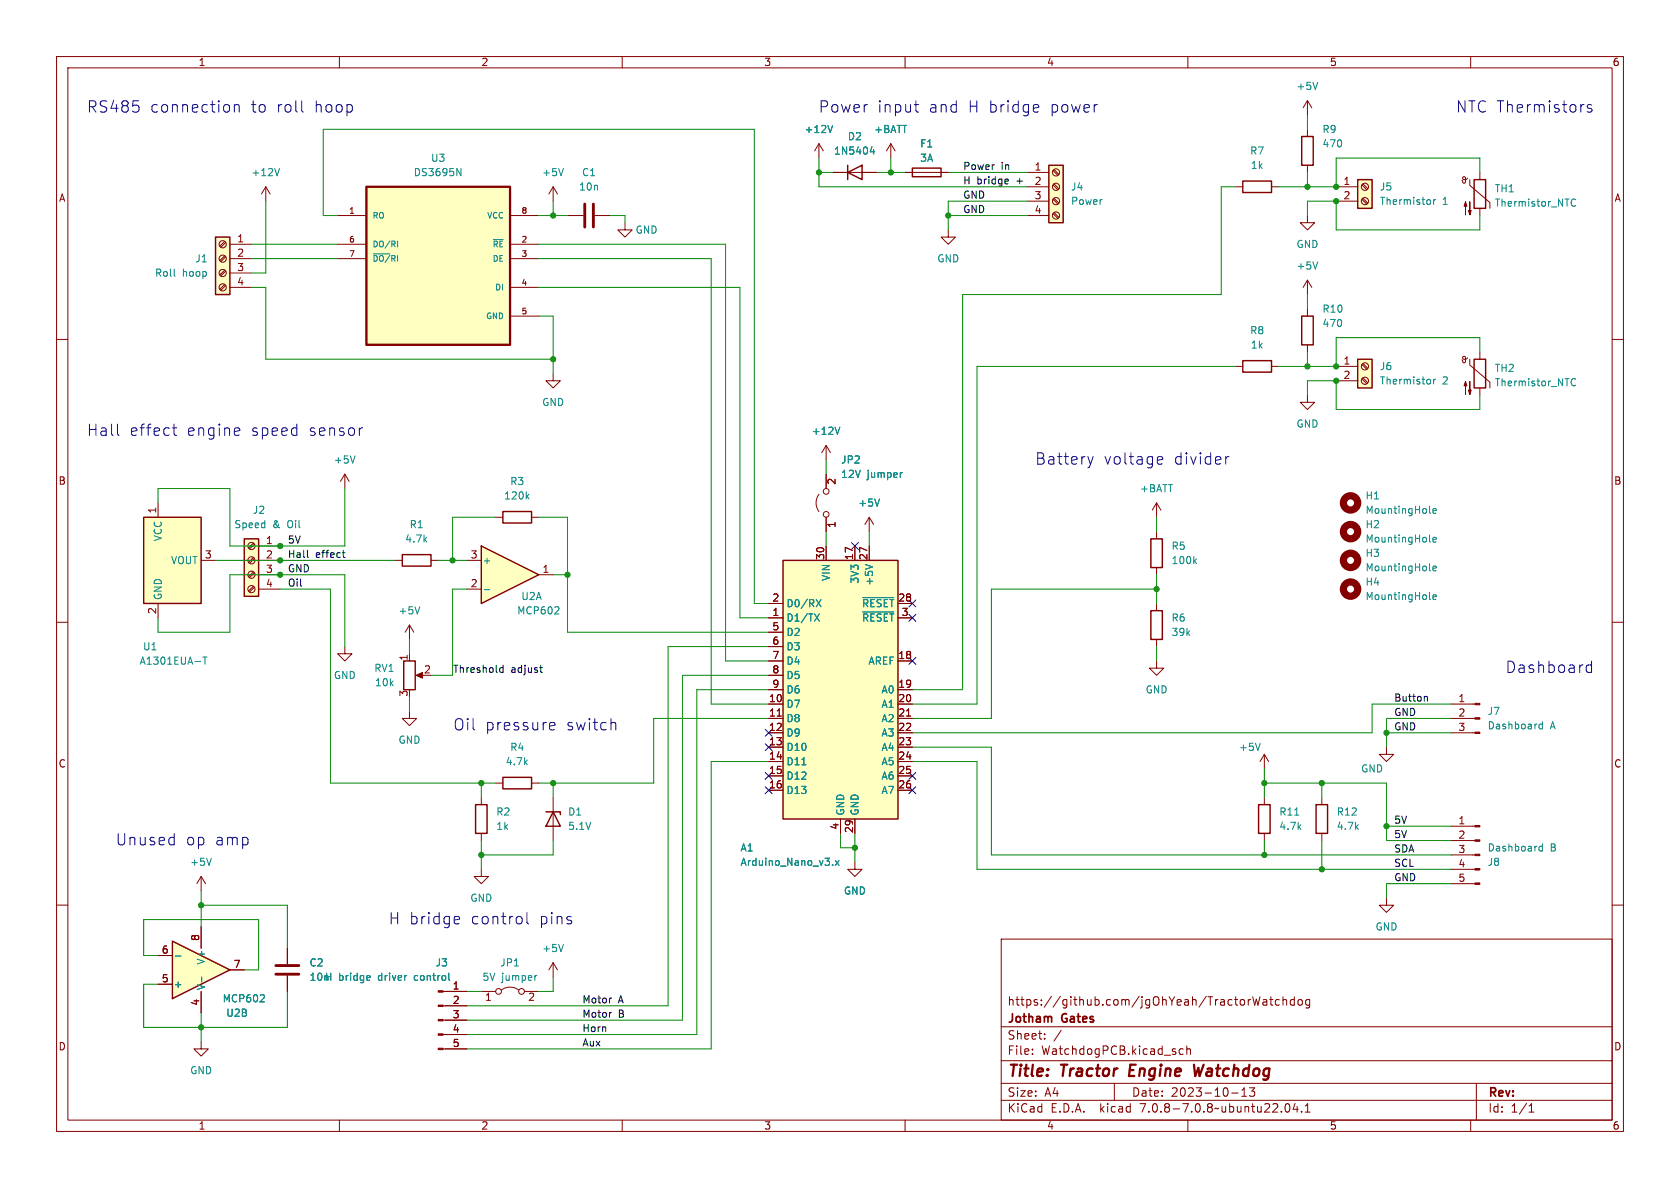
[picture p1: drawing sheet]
<svg xmlns="http://www.w3.org/2000/svg" width="297mm" height="210mm" viewBox="0 0 297 210" stroke-linecap="round" stroke-linejoin="round" font-family="sans-serif">
<g fill="none" stroke="#840000" stroke-width=".18">
<path d="M10 10h277v190h-277zM12 12h273v186h-273zM60 10v2M110 10v2M160 10v2M210 10v2M231.1 17.8v2.5M231.1 17.8l-.7 1.3M231.1 17.8l.8 1.3M260 10v2M47 33l-.8 1.3M47 33v2.6"/>
<path d="M47 33l.8 1.3M59.7 38.1h5.1M90.2 38.1h5M97.8 33v2.6M97.8 33l-.8 1.3M97.8 33l.8 1.3M100.3 38.1h2.8M105.2 38.1h2.7M110.5 39.4v1.2h1.3l-1.3 1.3-1.3-1.3h1.3M181.6 33h3.8M181.6 35.6h3.8M181.6 30.5h3.8"/>
<path d="M181.6 38.1h3.8M186.2 37.8l.8 .8M186.2 35.2l.8 .9M186.2 32.7l.8 .8M186.2 30.1l.8 .9M186.3 37.6l.9 .8M186.3 35.1l.9 .8M186.3 32.5l.9 .9M186.3 30l.9 .8M218.4 33h1.3M224.8 33h1.3M231.1 38.1v1.3h1.3l-1.3 1.2-1.2-1.2h1.2"/>
<path d="M231.1 22.9v1.2M231.1 29.2v1.3M236.2 33h3.8M236.2 35.6h3.8M240.8 35.2l.8 .9M240.8 32.7l.8 .8M240.9 35.1l.9 .8M240.9 32.5l.9 .9M259.5 31.5l-.3 .2-.3 .1-.3-.2v-.2l.3-.2 .2 .2v.8l-.2 .2-.2-.1-.3-.4M259.8 31.8v1l3.6 3v1M261.6 30.5v1.3M261.6 36.8v1.3"/>
<path d="M10 60h2M39.7 50.3l-.8 .8M39.7 47.8l-.8 .8M39.7 45.2l-.8 .9M39.7 42.7l-.8 .8M39.9 50.5l-.9 .8M39.9 47.9l-.9 .9M39.9 45.4l-.9 .8M39.9 42.8l-.9 .9M40.6 43.2h3.8M40.6 45.7h3.8M40.6 48.3h3.8"/>
<path d="M40.6 50.8h3.8M59.7 43.2h5.1M59.7 45.7h5.1M90.2 43.2h5M90.2 45.7h5M90.2 50.8h5M90.2 55.9h5M231.1 49.5v2.6M231.1 54.6v1.3M231.1 49.5l-.7 1.3M231.1 49.5l.8 1.3M285 60h2"/>
<path d="M97.8 66v1.3h1.3l-1.3 1.3-1.3-1.3h1.3M146 78.7v2.6M146 78.7l-.7 1.3M146 78.7l.8 1.3M218.4 64.8h1.3M224.8 64.8h1.3M231.1 61v1.2M236.2 64.8h3.8M236.2 67.3h3.8M240.8 67l.8 .8M240.8 64.4l.8 .9M240.9 66.8l.9 .8"/>
<path d="M240.9 64.3l.9 .8M259.5 63.2l-.3 .3h-.3l-.3-.1v-.3l.3-.1 .2 .2v.7l-.2 .2h-.2l-.3-.5M259.8 63.5v1l3.6 3.1v1M261.6 62.2v1.3M261.6 68.6v1.3M27.9 88.9v2.5M35.6 99.1h2.5M44.8 98.6l-.9 .8M44.8 96l-.9 .9M45 98.7l-.9 .9M45 96.2l-.9 .8M45.7 96.5h3.8"/>
<path d="M45.7 99.1h3.8M61 83.8l-.8 1.3M61 83.8v2.6M61 83.8l.7 1.3M69.8 99.1h1.3M76.2 99.1h1.3M87.6 91.4h1.3M94 91.4h1.2M144.8 87.4a2.54 2.54 0 0 0 0 3M146 83.8v2.6M146 91.4v2.6M146 96.5v2.6"/>
<path d="M151.1 96.5v2.6M153.7 91.4v2.6M153.7 96.5v2.6M153.7 91.4l-.8 1.3M153.7 91.4l.7 1.3M10 110h2M27.9 106.7v2.5M44.8 103.6l-.9 .9M44.8 101.1l-.9 .8M45 103.8l-.9 .8M45 101.3l-.9 .8M45.7 101.6h3.8"/>
<path d="M45.7 104.1h3.8M61 114.3v1.3h1.2l-1.2 1.2-1.3-1.2h1.3M72.4 110.5v2.5M72.4 115.6v1.2M72.4 110.5l-.8 1.3M72.4 110.5l.8 1.3M73.9 119.4h1M135.9 109.2h2.5M135.9 116.8h2.5M135.9 106.7h2.5M135.9 111.8h2.5M135.9 114.3h2.5"/>
<path d="M135.9 119.4h2.5M158.7 109.2h2.6M158.7 116.8h2.6M158.7 106.7h2.6M285 110h2M72.4 125.7v1.3h1.3l-1.3 1.3-1.3-1.3h1.3M87.6 138.4h1.3M94 138.4h1.2M135.9 124.5h2.5M135.9 127h2.5M135.9 129.5h2.5M135.9 132.1h2.5"/>
<path d="M135.9 134.6h2.5M135.9 137.2h2.5M135.9 139.7h2.5M135.9 121.9h2.5M137.4 126.6h.7M158.7 124.5h2.6M158.7 127h2.6M158.7 129.5h2.6M158.7 132.1h2.6M158.7 134.6h2.6M158.7 137.2h2.6M158.7 139.7h2.6"/>
<path d="M158.7 121.9h2.6M160.3 126.6h.7M245.1 132.1v1.3h1.3l-1.3 1.2-1.3-1.2h1.3M256.5 124.5h4.3M256.5 127h4.3M256.5 129.5h4.3M10 160h2M85.1 153.7v1.2h1.3l-1.3 1.3-1.3-1.3h1.3M85.1 141v1.2M85.1 147.3v1.3M97.8 141v7.6M148.6 144.8v2.5"/>
<path d="M151.1 152.4v1.3h1.3l-1.3 1.2-1.2-1.2h1.2M151.1 144.8v2.5M233.7 141v1.2M233.7 147.3v1.3M245.1 158.8v1.2h1.3l-1.3 1.3-1.3-1.3h1.3M256.5 156.2h4.3M256.5 153.7h4.3M256.5 151.1h4.3M256.5 148.6h4.3M256.5 146.1h4.3M285 160h2M35.6 163.8v3.8"/>
<path d="M35.6 175.3v3.8M50.8 167.6v2.8M50.8 172.5v2.8M78.3 177.8h4.2M78.3 175.3h4.2M85.1 175.3h2.5M88.6 175a2.54 2.54 0 0 1 3.1 0M92.7 175.3h2.5M97.8 170.2l-.8 1.3M97.8 170.2v2.5M97.8 170.2l.8 1.3M177 166h108v32h-108z"/>
<path d="M221.5 176.2l.3 1.5 .3-1.1 .3 1.1 .3-1.5M223.3 176.8h.6l.1 .9M224 177.1h-.5a.29 .29 0 0 0-.3 .3 .29 .29 0 0 0 .3 .3l.5-.1M224.5 176.7h.5M224.7 176.2v1.3l.3 .2M226.2 176.8l-.5-.1-.2 .3v.4l.1 .2h.6M226.8 176.8l.2-.1 .4 .1 .1 .9M226.8 176.2v1.5M228.8 176.8l-.4-.1-.3 .3v.4l.1 .2h.6M228.8 176.2v1.5M229.5 176.8l.2-.1 .5 .1v.6l-.1 .2-.4 .1-.2-.1zM231.5 176.8l-.4-.1-.3 .3v.4l.2 .2h.5"/>
<path d="M231.5 176.7v1.2l-.3 .3-.3-.1M60 198v2M78.3 185.4h4.2M78.3 182.9h4.2M78.3 180.3h4.2M110 198v2M160 198v2M177 194.5h108M177 191.5h108M177 187.5h108M177 181.5h108M182.5 186.3v.1"/>
<path d="M182.5 185.5v.1M184.7 183.6v.1M184.7 182.8v.1M187.6 182.1l-1.3 2M197 191.5v3M209.2 185.5l-.5-.1-.2 .3v.4l.1 .2h.6M209.8 185.5l.2-.1 .4 .1 .1 .9M209.8 184.9v1.5M210 198v2M217.7 193.2h1.2M219.5 193.8h.9M219.5 192.7l.5-.4v1.5"/>
<path d="M221.8 192.3l-.5 .6 .4 .1v.7l-.2 .1h-.4l-.2-.1M227.3 195.2l.2-.1a.81 .81 0 0 1 .6 .6 .81 .81 0 0 1-.3 .8l-.1 .1a.81 .81 0 0 1-.4-1.4zM229 195l-.4 1.1h.9M229.3 195.6v1M230.1 196.5v.1M230.7 196.6h.9M230.7 195.5l.5-.4v1.5M260 198v2M261 191.5v6.5M270.3 196.6h.9M270.3 195.5l.4-.4v1.5"/>
<circle cx="186.7" cy="33" r=".63"/>
<circle cx="186.7" cy="38.1" r=".63"/>
<circle cx="186.7" cy="30.5" r=".63"/>
<circle cx="186.7" cy="35.6" r=".63"/>
<circle cx="241.3" cy="33" r=".63"/>
<circle cx="241.3" cy="35.6" r=".63"/>
<circle cx="39.4" cy="45.7" r=".63"/>
<circle cx="39.4" cy="43.2" r=".63"/>
<circle cx="39.4" cy="48.3" r=".63"/>
<circle cx="39.4" cy="50.8" r=".63"/>
<circle cx="241.3" cy="67.3" r=".63"/>
<circle cx="241.3" cy="64.8" r=".63"/>
<circle cx="44.4" cy="96.5" r=".63"/>
<circle cx="44.4" cy="99.1" r=".63"/>
<circle cx="146.1" cy="86.9" r=".51"/>
<circle cx="146.1" cy="90.9" r=".51"/>
<circle cx="44.4" cy="104.1" r=".63"/>
<circle cx="44.4" cy="101.6" r=".63"/>
<circle cx="88.1" cy="175.3" r=".51"/>
<circle cx="92.2" cy="175.3" r=".51"/>
</g>
<path d="M199.8 188.2l-.2 2h.9M211.1 188.2l.2 2 .6-1.4 .2 1.4 .7-2" fill="none" stroke="#840000" stroke-width=".4"/>
<g fill="#ffffc2" stroke="#ffffc2" stroke-width=".18">
<path d="M138.4 99.1h20.3v45.7h-20.3z"/>
<path d="M240 31.8h2.6v5h-2.6z"/>
<path d="M185.4 29.2h2.6v10.2h-2.6z"/>
<path d="M38.1 41.9h2.5v10.2h-2.5z"/>
<path d="M64.8 33h25.4v28h-25.4z"/>
<path d="M240 63.5h2.6v5.1h-2.6z"/>
<path d="M43.2 95.3h2.5v10.1h-2.5z"/>
<path d="M25.4 91.4h10.2v15.3h-10.2z"/>
</g>
<g fill="none" stroke="#840000" stroke-width=".25">
<path d="M185.4 29.2h2.6v10.2h-2.6zM219.7 32h5.1v2h-5.1zM230.1 24.1h2.1v5.1h-2.1zM240 31.8h2.6v5h-2.6zM260.6 31.8h2v5h-2zM38.1 41.9h2.5v10.2h-2.5zM230.1 55.9h2.1v5.1h-2.1zM219.7 63.8h5.1v2h-5.1zM240 63.5h2.6v5.1h-2.6zM260.6 63.5h2v5.1h-2zM25.4 91.4h10.2v15.3h-10.2zM43.2 95.3h2.5v10.1h-2.5z"/>
<path d="M71.1 98h5.1v2.1h-5.1zM88.9 90.4h5.1v2.1h-5.1zM138.4 99.1h20.3v45.7h-20.3zM71.4 116.8h2v5.1h-2zM88.9 137.4h5.1v2h-5.1zM84.1 142.2h2v5.1h-2zM96.5 143.5h2.6v.5M97.8 143.5l1.3 2.6h-2.6zM232.7 142.2h2v5.1h-2z"/>
</g>
<g fill="none" stroke="#008484" stroke-width=".18">
<path d="M233 14.5l-.5 1.3M49.4 29.8l-.4 1.3M80.8 29.8l.7 1.3v-1.3M99.6 29.8l-.4 1.3M253.4 35.3v.8M253.8 35.3l-.4 .2M277.8 35.9l.2 .5 .3 .1 .2-.2M278.5 35.3l-.2-.1h-.3l-.2 .5M30.8 48.7l.2 .1M66 44.9h2.9M70.3 42.6v1M87.2 42.3h1.8"/>
<path d="M233 46.3l-.5 1.3M148.5 75.5l-.5 1.3M253.4 67v.9M253.8 67l-.4 .3M277.8 67.7l.2 .4 .3 .1 .2-.1M278.5 67.1l-.2-.2-.3 .1-.2 .5M62.8 80.6l-.4 1.3M93.2 87.7l.3 .5M93.5 87.4l-.5 .4M153 99.8l1.2 .4M155.5 88.2l-.4 1.3M159.5 83.6h-.2"/>
<path d="M252.7 90.6l.2 .1M252.7 95.6l.2 .2M253.3 90.3l.6-.1v-.2l-.4-.1-.2 .2 .1 .6h.5M253.3 95.4l.6-.1v-.3h-.4l-.2 .2 .1 .6h.5M35.9 116.1h.7M36.2 116.1v1.3M74.2 107.3l-.4 1.2M144 108.5l.8 1.3M144.3 106l.8 1.3M144.8 108.5l-.8 1.3M145.1 106l-.8 1.3M152.5 105.6h5.5"/>
<path d="M152.5 108.2h5.5M252.7 105.8l.2 .2M252.7 100.7l.2 .2M253.3 105.6l.6-.2v-.2l-.4-.1-.2 .2 .1 .6h.5M253.3 100.5l.6-.1v-.3h-.4l-.2 .1 .1 .6h.5M141.8 135.2h.7M272.7 127.6v1.2M272.7 128.1l-.4-.1-.2 .2 .1 .6h.5M147.2 152.9v.1M147.7 152.1l.6 .9M148.3 152.1l-.6 .9M272.7 149.2v1.2"/>
<path d="M272.7 149.7l-.4-.1-.2 .2 .1 .6h.5M35.7 172.7v.9M65.3 172.5l.1 .3-.6 .1M65.4 173.2l-.1 .1M79.3 172v1.1l.2 .2M94.9 172.5h-.2M99.6 166.9l-.4 1.3"/>
</g>
<path d="M103.4 36.1v4M104.9 36.1v4M48.8 172.2h4M48.8 170.7h4" fill="none" stroke="#840000" stroke-width=".51"/>
<g fill="#840000" stroke="#840000" stroke-width=".18">
<path d="M77.5 185.3h.8v.2h-.8z"/>
<path d="M77.5 182.8h.8v.2h-.8z"/>
<path d="M77.5 180.2h.8v.3h-.8z"/>
<path d="M77.5 177.7h.8v.2h-.8z"/>
<path d="M77.5 175.1h.8v.3h-.8z"/>
<path d="M259.1 67.4l.2 .8h-.5l.3-.8v2.3z"/>
<path d="M259.8 67.4v2.3l-.2-.7h.5l-.3 .7z"/>
<path d="M259.1 35.7l.2 .7h-.5l.3-.7v2.3z"/>
<path d="M259.8 35.7v2.3l-.2-.8h.5l-.3 .8z"/>
<path d="M260.8 129.4h.8v.3h-.8z"/>
<path d="M260.8 126.9h.8v.2h-.8z"/>
<path d="M260.8 124.3h.8v.3h-.8z"/>
<path d="M260.8 156.1h.8v.2h-.8z"/>
<path d="M260.8 153.5h.8v.3h-.8z"/>
<path d="M260.8 151h.8v.3h-.8z"/>
<path d="M260.8 148.5h.8v.2h-.8z"/>
<path d="M260.8 145.9h.8v.3h-.8z"/>
<path d="M73.5 119.4l1.2-.5v1z"/>
</g>
<g fill="none" stroke="#840000" stroke-width="1.3">
<circle cx="238.8" cy="99.1" r="1.27"/>
<circle cx="238.8" cy="94" r="1.27"/>
<circle cx="238.8" cy="88.9" r="1.27"/>
<circle cx="238.8" cy="104.1" r="1.27"/>
</g>
<path d="M64.8 33h25.4v28h-25.4z" fill="none" stroke="#840000" stroke-width=".41"/>
<path d="M85.1 96.5l10.1 5.1-10.1 5.1z" fill="#ffffc2"/>
<path d="M85.1 96.5l10.1 5.1-10.1 5.1z" fill="none" stroke="#840000" stroke-width=".25"/>
<path d="M82.5 99.1h2.6M82.5 104.1h2.6M95.2 101.6h2.6M35.6 154.9l-.8 1.3M35.6 154.9v2.6M35.6 154.9l.7 1.3M35.6 184.2v1.2h1.2l-1.2 1.3-1.3-1.3h1.3" fill="none" stroke="#840000" stroke-width=".18"/>
<path d="M85.6 104.2h1M98.7 107.3l.1 .2v.3l-.8 .7h.8M37.4 151.7l-.4 1.3" fill="none" stroke="#008484" stroke-width=".18"/>
<path d="M30.5 166.4l10.1 5.1-10.1 5z" fill="#ffffc2"/>
<path d="M149.9 30.5l2.5-1.3v2.6zM149.9 29.2v2.6M161.3 29.7h5.1v1.5h-5.1zM203.5 95.3h2v5h-2zM203.5 108h2v5h-2zM222.5 142.2h2v5.1h-2zM30.5 166.4l10.1 5.1-10.1 5z" fill="none" stroke="#840000" stroke-width=".25"/>
<g fill="none" stroke="#840000" stroke-width=".18">
<path d="M144.8 25.4l-.8 1.3M144.8 25.4v2.5M144.8 25.4l.7 1.3M147.3 30.5h7.6M157.5 25.4l-.8 1.3M157.5 25.4v2.5M157.5 25.4l.7 1.3M160 30.5h7.6M167.6 40.6v1.3h1.3l-1.3 1.3-1.2-1.3h1.2M231.1 69.9v1.2h1.3l-1.3 1.3-1.2-1.3h1.2M146 83.8v2.6M146 91.4v2.6"/>
<path d="M146 96.5v2.6M151.1 96.5v2.6M153.7 96.5v2.6M204.5 88.9l-.8 1.3M204.5 88.9v2.5M204.5 94v1.3M204.5 88.9l.7 1.3M135.9 109.2h2.5M135.9 116.8h2.5M135.9 106.7h2.5M135.9 111.8h2.5M135.9 114.3h2.5"/>
<path d="M135.9 119.4h2.5M158.7 109.2h2.6M158.7 116.8h2.6M158.7 106.7h2.6M204.5 116.8v1.3h1.2l-1.2 1.3-1.3-1.3h1.3M204.5 100.3v1.3M204.5 106.7v1.3M204.5 113v1.3M135.9 124.5h2.5M135.9 127h2.5M135.9 129.5h2.5M135.9 132.1h2.5"/>
<path d="M135.9 134.6h2.5M135.9 137.2h2.5M135.9 139.7h2.5M135.9 121.9h2.5M137.4 126.6h.7M158.7 124.5h2.6M158.7 127h2.6M158.7 129.5h2.6M158.7 132.1h2.6M158.7 134.6h2.6M158.7 137.2h2.6M158.7 139.7h2.6"/>
<path d="M158.7 121.9h2.6M160.3 126.6h.7M223.5 133.4v2.5M223.5 133.4l-.7 1.2M223.5 133.4l.8 1.2M148.6 144.8v2.5M151.1 144.8v2.5M223.5 141v1.2M223.5 147.3v1.3M27.9 174h2.6M27.9 168.9h2.6M35.6 163.8v3.8"/>
<path d="M35.6 175.3v3.8M40.6 171.5h2.6M50.8 167.6v2.8M50.8 172.5v2.8M78.7 175.3h3.8M78.7 177.8h3.8M78.7 180.3h3.8M78.7 182.9h3.8M78.7 185.4h3.8"/>
</g>
<g fill="none" stroke="#008484" stroke-width=".18">
<path d="M147.2 22.2l-.4 1.2M154.2 25.9l-.3 .9h.7M154.5 26.4v.8M148.5 75.5l-.5 1.3M153 99.8l1.2 .4M155.5 88.2l-.4 1.3M159.5 83.6h-.2M211.2 99.2l.3 .4M211.5 98.8l-.4 .5M144 108.5l.8 1.3M144.3 106l.8 1.3M144.8 108.5l-.8 1.3"/>
<path d="M145.1 106l-.8 1.3M152.5 105.6h5.5M152.5 108.2h5.5M141.8 135.2h.7M222.8 131.4l-.4 1.3M147.2 152.9v.1M147.7 152.1l.6 .9M148.3 152.1l-.6 .9M228.9 144.1h.7M31 169h1M35.7 172.7v.9M46.6 175.9l.1 .2v.3l-.7 .7h.7"/>
<path d="M65.3 172.5l.1 .3-.6 .1M65.4 173.2l-.1 .1M79.3 172v1.1l.2 .2"/>
</g>
<g fill="none" stroke="#000" stroke-width=".18">
<path d="M178.1 31.7l.2 .3-.6 .1M178.2 32.4l-.1 .1M54.3 97.3v1.1l.2 .1M60.5 97.7h.5M60.7 97.3v1.1l.3 .1M88.3 118.6l.3 .3 .3-.1M88.9 117.6v1.3M88.9 118.1l-.3-.1-.3 .3M95.4 118h.5M95.6 118.7l.3 .2M252 123.1l.3 .2v.6M108 176.4h.1"/>
<path d="M108 179h.1"/>
</g>
<g fill="none" stroke="#0000c2" stroke-width=".18">
<path d="M41.4 18.7a.5 .5 0 0 1 .9 .1v1M41.4 18.5v1.3M53.3 19.5l.3 .3M161.6 18.5h.8M162 19.7l.4 .1M183.5 18.6l.1 .4-.9 .2M281.4 18.6l-.5-.1-.3 .3 .1 .3 .7 .1 .1 .2-.1 .3-.2 .1-.6-.1M20.8 76.7l.3 .3M30.5 75.6h.7M30.8 75v1.7l.1 .2 .3 .1M42.1 75.6l.2 .1 .1 .4-1 .2M42.3 76.9l-.2 .1"/>
<path d="M63.9 75.6h.2M192.3 80.7l.5 1.3M192.8 82l-.2 .5M193.3 80.7l-.5 1.3M204.7 82h.2h.6M204.7 80.8l.6-.1 .2 .1 .1 .4-1 .2M216.7 80.7v1.3M217.3 80.7a.51 .51 0 0 0-.6 .4M280.6 118.8l.2 .1 .6-.1M280.6 117.6l.2-.1 .6 .1M281.4 116.9v2M97.3 128.9l.1 .1 .6-.1"/>
<path d="M97.3 127.8l.5-.1 .2 .1 .1 .4-.9 .2M108.3 127.7h.3l.3 .3v1M30.6 148l.2 .1M30.8 147.4v2M30.8 149.3l-.2 .1M80.6 162l.6 .1 .1 .4-1 .2M81.2 163.2l-.6 .1M93.2 161.3v1.7l.2 .3"/>
</g>
<g fill="none" stroke="#008400" stroke-width=".18">
<path d="M47 35.6v12.7h-2.6M59.7 38.1h-2.6v-15.2h76.2v83.8h2.6M95.2 38.1h5.1M97.8 35.6v2.5M107.9 38.1h2.6v1.3M144.8 30.5h2.5M144.8 27.9v5.1h36.8M154.9 30.5h5.1M157.5 27.9v2.6M167.6 38.1h14M167.6 30.5h14M181.6 35.6h-14v5"/>
<path d="M218.4 33h-2.5v19.1h-45.7v69.8h-8.9M231.1 20.3v2.6M231.1 30.5v2.5M231.1 38.1v-2.5h5.1v5h25.4v-2.5M261.6 30.5v-2.6h-25.4v5.1h-10.1M44.4 45.7h15.3M44.4 43.2h15.3M44.4 50.8h2.6v12.7h50.8M95.2 50.8h35.6v58.4h5.1M95.2 45.7h30.5v78.8h10.2M95.2 43.2h33.1v73.6h7.6M95.2 55.9h2.6v10.1"/>
<path d="M231.1 52.1v2.5M218.4 64.8h-45.7v59.7h-11.4M231.1 62.2v2.6M231.1 69.9v-2.6h5.1v5.1h25.4v-2.5M261.6 62.2v-2.5h-25.4v5.1h-10.1M38.1 99.1h31.7M61 86.4v10.1h-20.4v-10.1h-12.7v2.5M77.5 99.1h5M87.6 91.4h-7.6v7.7M95.2 91.4h5.1v20.4h35.6M146 81.3v2.5M146 94v2.5"/>
<path d="M153.7 94v2.5M204.5 91.4v2.6M27.9 109.2v2.6h12.7v-10.2h20.4v12.7M49.5 104.1h8.9v34.3h29.2M72.4 113v2.6M82.5 104.1h-2.5v15.3h-3.8M97.8 101.6h2.5M135.9 119.4h-15.3v60.9h-38.1M135.9 114.3h-17.8v63.5h-35.6M204.5 104.1h-29.2v22.9h-14M204.5 101.6v5.1M204.5 114.3v2.5"/>
<path d="M72.4 123.2v2.5M85.1 138.4v2.6M97.8 138.4v2.6M135.9 134.6h-10.2v50.8h-43.2M135.9 121.9h-12.7v61h-40.7M135.9 127h-20.3v11.4h-20.4M161.3 134.6h11.4v19.1h83.8M161.3 132.1h14v19h81.2M223.5 138.4h21.6v10.2h11.4M223.5 135.9v5.1M233.7 138.4v2.6M245.1 129.5h11.4"/>
<path d="M256.5 127h-11.4v5.1M256.5 124.5h-13.9v5h-81.3M35.6 157.5v6.3M85.1 148.6v5.1M97.8 148.6v2.5h-12.7M148.6 147.3v2.6h2.5M151.1 147.3v5.1M223.5 148.6v2.5M233.7 148.6v5.1M245.1 146.1h11.4M256.5 156.2h-11.4v2.6M27.9 174h-2.5v7.6h25.4v-6.3"/>
<path d="M27.9 168.9h-2.5v-6.3h20.3v8.9h-2.5M35.6 160h15.2v7.6M35.6 179.1v5.1M82.5 175.3h2.6M97.8 172.7v2.6h-2.6"/>
</g>
<g fill="none" stroke="#000084" stroke-width=".18">
<path d="M150.5 95.9l1.2 1.2M151.7 95.9l-1.2 1.2M160.7 116.2l1.2 1.2M160.7 106.1l1.2 1.2M160.7 108.6l1.2 1.2M161.9 116.2l-1.2 1.2M161.9 106.1l-1.2 1.2M161.9 108.6l-1.2 1.2M135.3 139.1l1.2 1.2M135.3 136.6l1.2 1.2M135.3 131.5l1.2 1.2M135.3 128.9l1.2 1.2"/>
<path d="M136.5 139.1l-1.2 1.2M136.5 136.6l-1.2 1.2M136.5 131.5l-1.2 1.2M136.5 128.9l-1.2 1.2M160.7 136.6l1.2 1.2M160.7 139.1l1.2 1.2M161.9 136.6l-1.2 1.2M161.9 139.1l-1.2 1.2"/>
</g>
<g fill="#008400" stroke="#008400" stroke-width=".18">
<circle cx="100.3" cy="101.6" r=".46"/>
<circle cx="157.5" cy="30.5" r=".46"/>
<circle cx="167.6" cy="38.1" r=".46"/>
<circle cx="144.8" cy="30.5" r=".46"/>
<circle cx="245.1" cy="129.5" r=".46"/>
<circle cx="204.5" cy="104.1" r=".46"/>
<circle cx="223.5" cy="138.4" r=".46"/>
<circle cx="223.5" cy="151.1" r=".46"/>
<circle cx="233.7" cy="153.7" r=".46"/>
<circle cx="233.7" cy="138.4" r=".46"/>
<circle cx="245.1" cy="146.1" r=".46"/>
<circle cx="236.2" cy="35.6" r=".46"/>
<circle cx="236.2" cy="33" r=".46"/>
<circle cx="231.1" cy="33" r=".46"/>
<circle cx="151.1" cy="149.9" r=".46"/>
<circle cx="231.1" cy="64.8" r=".46"/>
<circle cx="236.2" cy="67.3" r=".46"/>
<circle cx="236.2" cy="64.8" r=".46"/>
<circle cx="85.1" cy="138.4" r=".46"/>
<circle cx="97.8" cy="138.4" r=".46"/>
<circle cx="35.6" cy="160" r=".46"/>
<circle cx="35.6" cy="181.6" r=".46"/>
<circle cx="80" cy="99.1" r=".46"/>
<circle cx="49.5" cy="96.5" r=".46"/>
<circle cx="49.5" cy="101.6" r=".46"/>
<circle cx="49.5" cy="99.1" r=".46"/>
<circle cx="97.8" cy="38.1" r=".46"/>
<circle cx="97.8" cy="63.5" r=".46"/>
<circle cx="85.1" cy="151.1" r=".46"/>
</g>
<g font-size="2.8" fill="#0000c2">
<text x="15.2" y="20.1">RS485</text>
<text x="26.4" y="20.1">connection</text>
<text x="44.3" y="20.1">to</text>
<text x="48.8" y="20.1">roll</text>
<text x="55.6" y="20.1">hoop</text>
<text x="144.7" y="20.1">Power</text>
<text x="155.2" y="20.1">input</text>
<text x="164.3" y="20.1">and</text>
<text x="171.3" y="20.1">H bridge</text>
<text x="185.9" y="20.1">power</text>
<text x="257.4" y="20.1">NTC Thermistors</text>
<text x="15.2" y="77.2">Hall</text>
<text x="22.8" y="77.2">effect</text>
<text x="33" y="77.2">engine</text>
<text x="44.4" y="77.2">speed</text>
<text x="54.6" y="77.2">sensor</text>
<text x="182.9" y="82.3">Battery</text>
<text x="195" y="82.3">voltage</text>
<text x="207.5" y="82.3">divider</text>
<text x="266.2" y="119.1">Dashboard</text>
<text x="80" y="129.3">Oil</text>
<text x="85.7" y="129.3">pressure</text>
<text x="100" y="129.3">switch</text>
<text x="20.3" y="149.6">Unused</text>
<text x="32.8" y="149.6">op</text>
<text x="38" y="149.6">amp</text>
<text x="68.6" y="163.6">H bridge</text>
<text x="83.2" y="163.6">control</text>
<text x="95.3" y="163.6">pins</text>
</g>
<g font-size="2.8" fill="#840000">
<text x="178" y="190.9">Title:</text>
<text x="187.7" y="190.9">Tractor</text>
<text x="200.5" y="190.9">Engine</text>
<text x="212.7" y="190.9">Watchdog</text>
</g>
<g font-size="2.1" fill="#840000">
<text x="178" y="178">https://github.com/jgOhYeah/TractorWatchdog</text>
<text x="178" y="184">Sheet:</text>
<text x="178" y="181.2">Jotham</text>
<text x="187.8" y="181.2">Gates</text>
<text x="178" y="186.7">File:</text>
<text x="184.1" y="186.7">WatchdogPCB.kicad_sch</text>
<text x="178" y="196.9">KiCad</text>
<text x="178" y="194.1">Size:</text>
<text x="184.7" y="194.1">A4</text>
<text x="185.7" y="196.9">E.D.A.</text>
<text x="194.6" y="196.9">kicad</text>
<text x="200" y="194.1">Date:</text>
<text x="201.8" y="196.9">7.0.8-7.0.8~ubuntu22.04.1</text>
<text x="207" y="194.1">2023-10-13</text>
<text x="263" y="194.3">Rev:</text>
<text x="263" y="196.9">Id:</text>
<text x="267.1" y="196.9">1/1</text>
</g>
<g font-size="1.8" fill="#840000">
<text x="35" y="11.9">1</text>
<text x="85" y="11.9">2</text>
<text x="135" y="11.9">3</text>
<text x="185" y="11.9">4</text>
<text x="235" y="11.9">5</text>
<text x="285" y="11.9">6</text>
<text x="10.3" y="35.9">A</text>
<text x="182.8" y="30.2">1</text>
<text x="182.8" y="32.8">2</text>
<text x="182.8" y="35.3">3</text>
<text x="237.4" y="32.8">1</text>
<text x="237.4" y="35.3">2</text>
<text x="285.3" y="35.9">A</text>
<text x="182.8" y="37.8">4</text>
<text x="41.8" y="42.9">1</text>
<text x="41.8" y="45.5">2</text>
<text x="41.8" y="48">3</text>
<text x="41.8" y="50.5">4</text>
<text x="237.4" y="64.5">1</text>
<text x="237.4" y="67.1">2</text>
<text x="10.3" y="85.9">B</text>
<text x="148" y="85.8" transform="rotate(-90 148 85.8)">2</text>
<text x="285.3" y="85.9">B</text>
<text x="27.7" y="90.9" transform="rotate(-90 27.7 90.9)">1</text>
<text x="148" y="93.4" transform="rotate(-90 148 93.4)">1</text>
<text x="36.1" y="98.8">3</text>
<text x="46.9" y="96.3">1</text>
<text x="46.9" y="98.8">2</text>
<text x="46.9" y="101.3">3</text>
<text x="83.1" y="98.8">3</text>
<text x="95.8" y="101.3">1</text>
<text x="145.8" y="99.1" transform="rotate(-90 145.8 99.1)">30</text>
<text x="150.9" y="99.1" transform="rotate(-90 150.9 99.1)">17</text>
<text x="153.4" y="99.1" transform="rotate(-90 153.4 99.1)">27</text>
<text x="46.9" y="103.9">4</text>
<text x="83.1" y="103.9">2</text>
<text x="136.5" y="106.4">2</text>
<text x="158.7" y="106.4">28</text>
<text x="27.7" y="108.7" transform="rotate(-90 27.7 108.7)">2</text>
<text x="136.5" y="109">1</text>
<text x="136.5" y="111.5">5</text>
<text x="159.3" y="109">3</text>
<text x="72.1" y="116.9" transform="rotate(-90 72.1 116.9)">1</text>
<text x="74.9" y="119.1">2</text>
<text x="136.5" y="114">6</text>
<text x="136.5" y="116.6">7</text>
<text x="136.5" y="119.1">8</text>
<text x="158.7" y="116.6">18</text>
<text x="72.1" y="123.3" transform="rotate(-90 72.1 123.3)">3</text>
<text x="135.8" y="124.2">10</text>
<text x="136.5" y="121.7">9</text>
<text x="158.7" y="121.7">19</text>
<text x="158.7" y="124.2">20</text>
<text x="257.7" y="124.2">1</text>
<text x="135.8" y="126.7">11</text>
<text x="135.8" y="129.3">12</text>
<text x="135.8" y="131.8">13</text>
<text x="158.7" y="126.7">21</text>
<text x="158.7" y="129.3">22</text>
<text x="158.7" y="131.8">23</text>
<text x="257.7" y="126.7">2</text>
<text x="257.7" y="129.3">3</text>
<text x="10.3" y="135.9">C</text>
<text x="135.8" y="134.4">14</text>
<text x="135.8" y="136.9">15</text>
<text x="158.7" y="134.4">24</text>
<text x="158.7" y="136.9">25</text>
<text x="285.3" y="135.9">C</text>
<text x="135.8" y="139.4">16</text>
<text x="158.7" y="139.4">26</text>
<text x="148.3" y="146.8" transform="rotate(-90 148.3 146.8)">4</text>
<text x="150.9" y="147.4" transform="rotate(-90 150.9 147.4)">29</text>
<text x="257.7" y="145.8">1</text>
<text x="257.7" y="148.3">2</text>
<text x="257.7" y="150.9">3</text>
<text x="257.7" y="153.4">4</text>
<text x="257.7" y="156">5</text>
<text x="35.3" y="166.4" transform="rotate(-90 35.3 166.4)">8</text>
<text x="28.5" y="173.7">5</text>
<text x="28.5" y="168.7">6</text>
<text x="41.2" y="171.2">7</text>
<text x="35.3" y="177.9" transform="rotate(-90 35.3 177.9)">4</text>
<text x="79.9" y="175">1</text>
<text x="79.9" y="177.5">2</text>
<text x="85.7" y="177.2">1</text>
<text x="93.3" y="177.2">2</text>
<text x="10.3" y="185.9">D</text>
<text x="79.9" y="180.1">3</text>
<text x="79.9" y="182.6">4</text>
<text x="79.9" y="185.2">5</text>
<text x="285.3" y="185.9">D</text>
<text x="35" y="199.9">1</text>
<text x="85" y="199.9">2</text>
<text x="135" y="199.9">3</text>
<text x="185" y="199.9">4</text>
<text x="235" y="199.9">5</text>
<text x="285" y="199.9">6</text>
</g>
<g font-size="1.8" fill="#008484">
<text x="229.1" y="16.1">+5V</text>
<text x="142.1" y="23.7">+12V</text>
<text x="154.4" y="23.7">+BATT</text>
<text x="233.7" y="23.7">R9</text>
<text x="76.1" y="28.8">U3</text>
<text x="147.3" y="27.5">1N5404</text>
<text x="149.8" y="25">D2</text>
<text x="162.6" y="26.3">F1</text>
<text x="162.6" y="28.8">3A</text>
<text x="220.9" y="27.5">R7</text>
<text x="233.7" y="26.3">470</text>
<text x="44.3" y="31.3">+12V</text>
<text x="73" y="31.3">DS3695N</text>
<text x="95.8" y="31.3">+5V</text>
<text x="102.3" y="33.9">10n</text>
<text x="102.8" y="31.3">C1</text>
<text x="189.2" y="33.9">J4</text>
<text x="221" y="30.1">1k</text>
<text x="243.8" y="33.9">J5</text>
<text x="264.2" y="34.2">TH1</text>
<text x="112.3" y="41.5">GND</text>
<text x="189.2" y="36.4">Power</text>
<text x="243.8" y="36.4">Thermistor</text>
<text x="255" y="36.4">1</text>
<text x="264.2" y="36.7">Thermistor_NTC</text>
<text x="34.4" y="46.6">J1</text>
<text x="165.6" y="46.6">GND</text>
<text x="229.1" y="47.9">+5V</text>
<text x="229.1" y="44">GND</text>
<text x="27.3" y="49.1">Roll</text>
<text x="32.2" y="49.1">hoop</text>
<text x="220.9" y="59.3">R8</text>
<text x="233.7" y="58">470</text>
<text x="233.7" y="55.5">R10</text>
<text x="221" y="61.8">1k</text>
<text x="243.8" y="65.6">J6</text>
<text x="264.2" y="66">TH2</text>
<text x="95.8" y="72">GND</text>
<text x="243.8" y="68.2">Thermistor</text>
<text x="255" y="68.2">2</text>
<text x="264.2" y="68.5">Thermistor_NTC</text>
<text x="143.4" y="77.1">+12V</text>
<text x="229.1" y="75.8">GND</text>
<text x="58.9" y="82.1">+5V</text>
<text x="148.6" y="82.1">JP2</text>
<text x="89" y="88.5">120k</text>
<text x="90.1" y="86">R3</text>
<text x="148.6" y="84.7">12V</text>
<text x="151.6" y="89.8">+5V</text>
<text x="153.3" y="84.7">jumper</text>
<text x="201.4" y="87.2">+BATT</text>
<text x="241.3" y="88.5">H1</text>
<text x="28.8" y="95.8" transform="rotate(-90 28.8 95.8)">VCC</text>
<text x="41.3" y="93.6">Speed</text>
<text x="44.6" y="91">J2</text>
<text x="48.2" y="93.6">&amp;</text>
<text x="50.9" y="93.6">Oil</text>
<text x="72.3" y="93.6">R1</text>
<text x="241.3" y="91">MountingHole</text>
<text x="241.3" y="93.6">H2</text>
<text x="30.1" y="99.9">VOUT</text>
<text x="71.5" y="96.1">4.7k</text>
<text x="85.2" y="99.9">+</text>
<text x="207" y="97.4">R5</text>
<text x="207" y="99.9">100k</text>
<text x="241.3" y="98.7">H3</text>
<text x="241.3" y="101.2">MountingHole</text>
<text x="241.3" y="96.1">MountingHole</text>
<text x="28.8" y="106.2" transform="rotate(-90 28.8 106.2)">GND</text>
<text x="92.1" y="106.3">U2A</text>
<text x="138.9" y="107.5">D0/RX</text>
<text x="146.9" y="102.8" transform="rotate(-90 146.9 102.8)">VIN</text>
<text x="152" y="103.3" transform="rotate(-90 152 103.3)">3V3</text>
<text x="152.3" y="107.5">~{RESET}</text>
<text x="154.5" y="103.6" transform="rotate(-90 154.5 103.6)">+5V</text>
<text x="241.3" y="103.7">H4</text>
<text x="241.3" y="106.3">MountingHole</text>
<text x="70.4" y="108.8">+5V</text>
<text x="91.3" y="108.8">MCP602</text>
<text x="138.9" y="110.1">D1/TX</text>
<text x="138.9" y="112.6">D2</text>
<text x="152.3" y="110.1">~{RESET}</text>
<text x="207" y="110.1">R6</text>
<text x="207" y="112.6">39k</text>
<text x="24.6" y="117.7">A1301EUA-T</text>
<text x="25.2" y="115.2">U1</text>
<text x="66.1" y="119">RV1</text>
<text x="138.9" y="115.2">D3</text>
<text x="138.9" y="117.7">D4</text>
<text x="153.4" y="117.7">AREF</text>
<text x="58.9" y="120.2">GND</text>
<text x="66.2" y="121.5">10k</text>
<text x="138.9" y="125.3">D7</text>
<text x="138.9" y="120.2">D5</text>
<text x="138.9" y="122.8">D6</text>
<text x="155.7" y="122.8">A0</text>
<text x="155.7" y="125.3">A1</text>
<text x="202.4" y="122.8">GND</text>
<text x="70.4" y="131.7">GND</text>
<text x="138.9" y="127.9">D8</text>
<text x="138.9" y="130.4">D9</text>
<text x="155.7" y="127.9">A2</text>
<text x="155.7" y="130.4">A3</text>
<text x="262.9" y="126.6">J7</text>
<text x="262.9" y="129.1">Dashboard</text>
<text x="274" y="129.1">A</text>
<text x="89.3" y="135.5">4.7k</text>
<text x="90.1" y="132.9">R4</text>
<text x="138.9" y="132.9">D10</text>
<text x="138.9" y="135.5">D11</text>
<text x="155.7" y="132.9">A4</text>
<text x="155.7" y="135.5">A5</text>
<text x="218.9" y="132.9">+5V</text>
<text x="240.5" y="136.8">GND</text>
<text x="138.9" y="138">D12</text>
<text x="138.9" y="140.6">D13</text>
<text x="155.7" y="138">A6</text>
<text x="155.7" y="140.6">A7</text>
<text x="87.6" y="144.4">R2</text>
<text x="87.6" y="146.9">1k</text>
<text x="100.3" y="144.4">D1</text>
<text x="100.3" y="146.9">5.1V</text>
<text x="149.5" y="144.3" transform="rotate(-90 149.5 144.3)">GND</text>
<text x="152" y="144.3" transform="rotate(-90 152 144.3)">GND</text>
<text x="226.1" y="146.9">4.7k</text>
<text x="226.1" y="144.4">R11</text>
<text x="236.2" y="146.9">4.7k</text>
<text x="236.2" y="144.4">R12</text>
<text x="33.5" y="153.3">+5V</text>
<text x="130.8" y="150.7">A1</text>
<text x="130.8" y="153.3">Arduino_Nano_v3.x</text>
<text x="262.9" y="153.3">J8</text>
<text x="262.9" y="150.7">Dashboard</text>
<text x="274" y="150.7">B</text>
<text x="83.1" y="159.6">GND</text>
<text x="149.1" y="158.3">GND</text>
<text x="243.1" y="164.7">GND</text>
<text x="36.4" y="170.6" transform="rotate(-90 36.4 170.6)">V+</text>
<text x="54.6" y="171">C2</text>
<text x="54.6" y="173.6">10nH bridge</text>
<text x="66.9" y="173.6">driver</text>
<text x="73.5" y="173.6">control</text>
<text x="76.9" y="171">J3</text>
<text x="85.2" y="173.6">5V</text>
<text x="88.3" y="171">JP1</text>
<text x="88.7" y="173.6">jumper</text>
<text x="95.8" y="168.5">+5V</text>
<text x="30.6" y="174.9">+</text>
<text x="36.4" y="175.1" transform="rotate(-90 36.4 175.1)">V-</text>
<text x="39.3" y="177.4">MCP602</text>
<text x="39.9" y="179.9">U2B</text>
<text x="33.5" y="190.1">GND</text>
</g>
<g font-size="1.8">
<text x="170.2" y="35.2">GND</text>
<text x="170.2" y="32.7">H bridge</text>
<text x="170.2" y="30.1">Power</text>
<text x="177" y="30.1">in</text>
<text x="179.8" y="32.7">+</text>
<text x="170.2" y="37.8">GND</text>
<text x="50.8" y="98.7">Hall</text>
<text x="50.8" y="96.2">5V</text>
<text x="50.8" y="101.3">GND</text>
<text x="55.8" y="98.7">effect</text>
<text x="50.8" y="103.8">Oil</text>
<text x="80" y="119">Threshold</text>
<text x="90.3" y="119">adjust</text>
<text x="246.4" y="124.1">Button</text>
<text x="246.4" y="126.7">GND</text>
<text x="246.4" y="129.2">GND</text>
<text x="246.4" y="148.2">5V</text>
<text x="246.4" y="145.7">5V</text>
<text x="246.4" y="155.9">GND</text>
<text x="246.4" y="153.3">SCL</text>
<text x="246.4" y="150.8">SDA</text>
<text x="102.9" y="177.5">Motor</text>
<text x="102.9" y="180">Motor</text>
<text x="109.3" y="177.5">A</text>
<text x="109.3" y="180">B</text>
<text x="102.9" y="185.1">Aux</text>
<text x="102.9" y="182.5">Horn</text>
</g>
<g font-size="1.4" fill="#840000">
<text x="61.6" y="37.8">1</text>
<text x="92.1" y="37.8">8</text>
<text x="61.6" y="42.9">6</text>
<text x="61.6" y="45.5">7</text>
<text x="92.1" y="42.9">2</text>
<text x="92.1" y="45.5">3</text>
<text x="92.1" y="50.5">4</text>
<text x="92.1" y="55.6">5</text>
</g>
<g font-size="1.4" fill="#008484">
<text x="65.8" y="38.8">RO</text>
<text x="86" y="38.8">VCC</text>
<text x="65.8" y="43.9">DO/RI</text>
<text x="65.8" y="46.5">~{DO/}RI</text>
<text x="87" y="43.9">~{RE}</text>
<text x="87" y="46.5">DE</text>
<text x="87.4" y="51.5">DI</text>
<text x="85.8" y="56.6">GND</text>
</g>
</svg>
